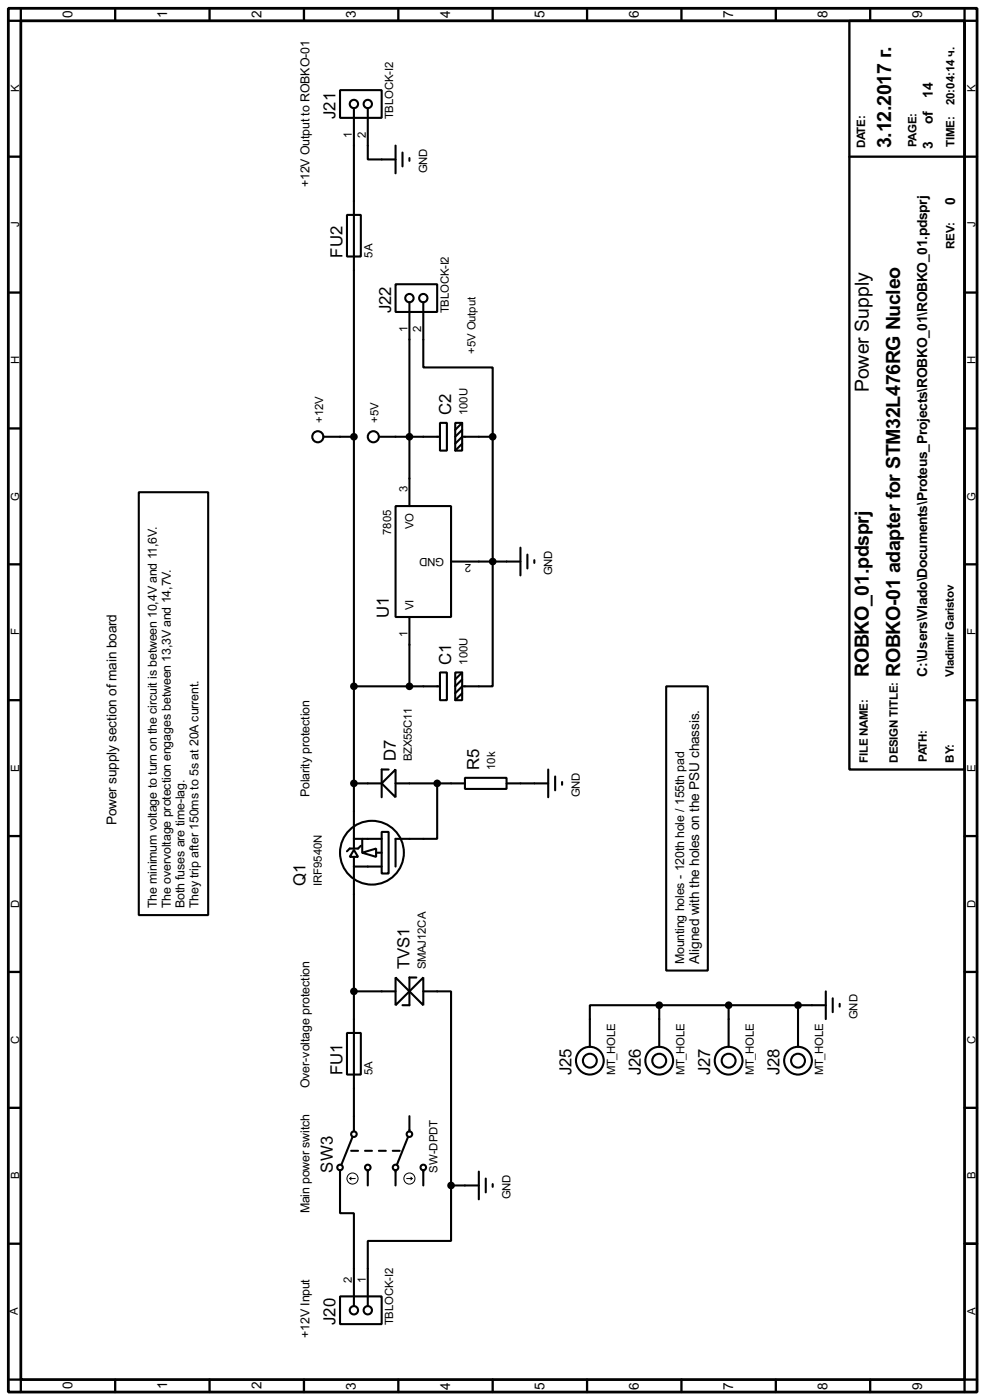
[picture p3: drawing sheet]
<svg xmlns="http://www.w3.org/2000/svg" width="180mm" height="256mm" viewBox="0 0 180 256" stroke-linecap="round" stroke-linejoin="round" font-family="sans-serif">
<path d="M1.5 1.5h177.3v253.5h-177.3zM3.8 3.8h172.7v248.9h-172.7z" fill="none" stroke="#000" stroke-width=".51"/>
<g fill="none" stroke="#000" stroke-width=".42">
<path d="M3.8 1.5v2.3h-2.3M21.1 1.5v2.3M38.4 1.5v2.3M55.6 1.5v2.3M72.9 1.5v2.3M90.2 1.5v2.3M107.4 1.5v2.3M124.7 1.5v2.3M142 1.5v2.3M155.4 3.8h21.1v137.2h-21.1zM159.3 1.5v2.3M176.5 1.5v2.3h2.3"/>
<path d="M1.5 28.7h2.3M155.4 28.7h23.4M1.5 53.6h2.3M176.5 53.6h2.3M1.5 78.5h2.3M176.5 78.5h2.3M1.5 103.4h2.3M176.5 103.4h2.3M1.5 128.3h2.3M176.5 128.3h2.3M1.5 153.2h2.3M176.5 153.2h2.3"/>
<path d="M1.5 178.1h2.3M176.5 178.1h2.3M1.5 202.9h2.3M176.5 202.9h2.3M1.5 227.8h2.3M176.5 227.8h2.3M1.5 252.7h2.3v2.3M21.1 252.7v2.3M38.4 252.7v2.3M55.6 252.7v2.3M72.9 252.7v2.3M90.2 252.7v2.3"/>
<path d="M107.4 252.7v2.3M124.7 252.7v2.3M142 252.7v2.3M159.3 252.7v2.3M178.8 252.7h-2.3v2.3"/>
</g>
<g fill="none" stroke="#000" stroke-width=".38">
<path d="M62.2 16.5h7.6v5.1h-7.6zM64.8 19.8v135.6M67.3 19.8v9.4h5.1M63.5 39.4h2.5v7.6h-2.5zM72.4 26.7v5M73.7 27.9v2.6M74.9 29v.5M72.4 52.1h7.6v5h-7.6zM74.9 55.4v37.3M77.5 55.4v11.9h12.7v12.7M80.5 77.5h1.3v5h-1.3zM83.3 77.5h1.3v5h-1.3z"/>
<path d="M84.6 77.5l-1.3 1.2M84.6 78.7l-1.3 1.3M25.4 90.2h12.7v77.4h-12.7zM59.2 80h5.6M69.3 80h11.2M72.4 92.7h10.1v20.3h-10.1zM84.6 81.3l-1.3 1.2M90.2 80v45.7h-5.6l-1.3 1.3M90.2 80h-5.6l-1.3 1.3M74.9 113v12.7M82.5 102.9h12.7M95.2 100.3v5.1"/>
<path d="M96.5 101.6v2.5M97.8 102.6v.5M64.8 125.7h15.7M80.5 123.2h1.3v5.1h-1.3zM83.3 123.2h1.3v5.1h-1.3zM84.6 123.2l-1.3 1.3M84.6 124.5l-1.3 1.2M84.6 127l-1.3 1.3M121.9 125.7h7.6v52.1h-7.6zM64.8 155.7l.7 1.3h-1.5zM64.8 157v4M64.8 143.5h5"/>
<path d="M64.8 153.7h5M64.8 158.7h5M66 154.9l-.5 .5h-1.5l-.5 .6M66.3 156.2l2.5-.8v1.6zM66.3 153.7v2.5M68.8 156.2h1M69.8 152.4h1.3v7.6h-1.3zM69.8 143.5l2.6-2.5v5zM71.1 141h-1.3v5M72.4 143.5h12.7M80 143.5v10.2h-7.6v5M85.1 142.5h7.6v2h-7.6z"/>
<path d="M92.7 143.5h7.6M100.3 141v5M101.6 142.2v2.6M102.9 143.3v.5M64.8 161.3v46M72.4 179.1l2.5 2.5-2.5 2.5zM76.2 179.1h-1.3v5h-1.2M63.5 189.2h2.5v7.6h-2.5zM64.8 181.6h7.6M74.9 181.6l2.6-2.5v5zM77.5 181.6h5v35.6M120.6 184.1h-12.7v7.7"/>
<path d="M120.6 184.1v7.7M120.6 184.1h30.5M133.3 184.1v7.7M146 184.1v7.7M151.1 181.6v5.1M152.4 182.9v2.5M153.7 183.9v.5M62.2 214.4v7.8h2.6v17.1M64.3 210.8h1.2M64.5 208.3l-2 5.1M66.8 210.8h1.3M67.3 214.4v2.8"/>
<path d="M69.3 210.8h1.3M71.9 210.8h1.3M72.4 214.4v2.8M74.7 208.3l-2.1 5.1M74.9 204.5v2.8M77.5 214.4v2.8M82.5 217.2v10.1h-15.2v12M82.5 217.2h5.1M87.6 214.6v5.1M88.9 215.9v2.5M90.2 216.9v.5M62.2 237.5h7.6v5.1h-7.6z"/>
<circle cx="64.8" cy="19.1" r=".76"/>
<circle cx="67.3" cy="19.1" r=".76"/>
<circle cx="74.9" cy="54.6" r=".76"/>
<circle cx="77.5" cy="54.6" r=".76"/>
<circle cx="58.2" cy="80" r="1.02"/>
<circle cx="68.3" cy="80" r="1.02"/>
<circle cx="68.1" cy="156.2" r="5.8"/>
<circle cx="107.9" cy="194.3" r="2.54"/>
<circle cx="107.9" cy="194.3" r="1.27"/>
<circle cx="120.6" cy="194.3" r="2.54"/>
<circle cx="120.6" cy="194.3" r="1.27"/>
<circle cx="133.3" cy="194.3" r="2.54"/>
<circle cx="133.3" cy="194.3" r="1.27"/>
<circle cx="146" cy="194.3" r="2.54"/>
<circle cx="146" cy="194.3" r="1.27"/>
<circle cx="62.2" cy="213.9" r=".51"/>
<circle cx="64.8" cy="207.8" r=".51"/>
<circle cx="67.3" cy="213.9" r=".51"/>
<circle cx="72.4" cy="213.9" r=".51"/>
<circle cx="74.9" cy="207.8" r=".51"/>
<circle cx="77.5" cy="213.9" r=".51"/>
<circle cx="64.8" cy="240" r=".76"/>
<circle cx="67.3" cy="240" r=".76"/>
</g>
<g fill="#000" stroke="#000" stroke-width=".38">
<circle cx="64.8" cy="80" r=".51"/>
<circle cx="74.9" cy="80" r=".51"/>
<circle cx="90.2" cy="80" r=".51"/>
<circle cx="90.2" cy="102.9" r=".51"/>
<circle cx="64.8" cy="125.7" r=".51"/>
<circle cx="74.9" cy="125.7" r=".51"/>
<circle cx="64.8" cy="143.5" r=".51"/>
<circle cx="80" cy="143.5" r=".51"/>
<circle cx="64.8" cy="181.6" r=".51"/>
<circle cx="120.6" cy="184.1" r=".51"/>
<circle cx="133.3" cy="184.1" r=".51"/>
<circle cx="146" cy="184.1" r=".51"/>
<circle cx="82.5" cy="217.2" r=".51"/>
</g>
<g fill="none" stroke="#000" stroke-width=".18">
<path d="M64 215.9l.3 .3M64 215.9h1M64.3 215.6l-.3 .3M74.4 215.9h1M75.2 215.6l.2 .3M75.4 215.9l-.2 .3"/>
<circle cx="64.5" cy="215.9" r="1.02"/>
<circle cx="74.9" cy="215.9" r="1.02"/>
</g>
<g font-size="4">
<text x="163.1" y="27.2" transform="rotate(-90 163.1 27.2)">3.12.2017 г.</text>
<text x="159" y="71.9" transform="rotate(-90 159 71.9)">Power Supply</text>
<text x="159" y="124" transform="rotate(-90 159 124)">ROBKO_01.pdsprj</text>
<text x="164.8" y="124" transform="rotate(-90 164.8 124)">ROBKO-01 adapter for STM32L476RG Nucleo</text>
</g>
<g font-size="3.4">
<text x="61.4" y="21.8" transform="rotate(-90 61.4 21.8)">J21</text>
<text x="62.7" y="47.2" transform="rotate(-90 62.7 47.2)">FU2</text>
<text x="71.6" y="57.4" transform="rotate(-90 71.6 57.4)">J22</text>
<text x="82.6" y="76" transform="rotate(-90 82.6 76)">C2</text>
<text x="71.2" y="113.2" transform="rotate(-90 71.2 113.2)">U1</text>
<text x="82.6" y="121.8" transform="rotate(-90 82.6 121.8)">C1</text>
<text x="72.4" y="139.5" transform="rotate(-90 72.4 139.5)">D7</text>
<text x="87.7" y="141" transform="rotate(-90 87.7 141)">R5</text>
<text x="55.9" y="162.2" transform="rotate(-90 55.9 162.2)">Q1</text>
<text x="75" y="177.6" transform="rotate(-90 75 177.6)">TVS1</text>
<text x="62.7" y="197" transform="rotate(-90 62.7 197)">FU1</text>
<text x="104.6" y="197" transform="rotate(-90 104.6 197)">J25</text>
<text x="117.3" y="197" transform="rotate(-90 117.3 197)">J26</text>
<text x="130" y="197" transform="rotate(-90 130 197)">J27</text>
<text x="142.7" y="197" transform="rotate(-90 142.7 197)">J28</text>
<text x="60.9" y="214.8" transform="rotate(-90 60.9 214.8)">SW3</text>
<text x="61.4" y="242.7" transform="rotate(-90 61.4 242.7)">J20</text>
</g>
<g font-size="2.8">
<text x="13.3" y="3.2" transform="rotate(-90 13.3 3.2)">0</text>
<text x="30.6" y="3.2" transform="rotate(-90 30.6 3.2)">1</text>
<text x="47.8" y="3.2" transform="rotate(-90 47.8 3.2)">2</text>
<text x="65.1" y="3.2" transform="rotate(-90 65.1 3.2)">3</text>
<text x="82.4" y="3.2" transform="rotate(-90 82.4 3.2)">4</text>
<text x="99.7" y="3.2" transform="rotate(-90 99.7 3.2)">5</text>
<text x="116.9" y="3.2" transform="rotate(-90 116.9 3.2)">6</text>
<text x="134.2" y="3.2" transform="rotate(-90 134.2 3.2)">7</text>
<text x="151.5" y="3.2" transform="rotate(-90 151.5 3.2)">8</text>
<text x="168.7" y="3.2" transform="rotate(-90 168.7 3.2)">9</text>
<text x="170.7" y="17.9" transform="rotate(-90 170.7 17.9)">14</text>
<text x="170.7" y="22.7" transform="rotate(-90 170.7 22.7)">of</text>
<text x="170.7" y="27.3" transform="rotate(-90 170.7 27.3)">3</text>
<text x="174.8" y="37.5" transform="rotate(-90 174.8 37.5)">0</text>
<text x="169.7" y="124" transform="rotate(-90 169.7 124)">C:\Users\Vlado\Documents\Proteus_Projects\ROBKO_01\ROBKO_01.pdsprj</text>
<text x="21.3" y="151.1" transform="rotate(-90 21.3 151.1)">Power supply section of main board</text>
<text x="128" y="176.5" transform="rotate(-90 128 176.5)">Aligned with the holes on the PSU chassis.</text>
<text x="13.3" y="254.4" transform="rotate(-90 13.3 254.4)">0</text>
<text x="30.6" y="254.4" transform="rotate(-90 30.6 254.4)">1</text>
<text x="47.8" y="254.4" transform="rotate(-90 47.8 254.4)">2</text>
<text x="65.1" y="254.7" transform="rotate(-90 65.1 254.7)">3</text>
<text x="82.4" y="254.7" transform="rotate(-90 82.4 254.7)">4</text>
<text x="99.7" y="254.7" transform="rotate(-90 99.7 254.7)">5</text>
<text x="116.9" y="254.7" transform="rotate(-90 116.9 254.7)">6</text>
<text x="134.2" y="254.7" transform="rotate(-90 134.2 254.7)">7</text>
<text x="151.5" y="254.7" transform="rotate(-90 151.5 254.7)">8</text>
<text x="168.7" y="254.7" transform="rotate(-90 168.7 254.7)">9</text>
</g>
<g font-size="2.5">
<text x="56.6" y="34.3" transform="rotate(-90 56.6 34.3)">+12V Output to ROBKO-01</text>
<text x="56.6" y="146.1" transform="rotate(-90 56.6 146.1)">Polarity protection</text>
<text x="28.7" y="166.4" transform="rotate(-90 28.7 166.4)">The minimum voltage to turn on the circuit is between 10,4V and 11,6V.</text>
<text x="31.2" y="166.4" transform="rotate(-90 31.2 166.4)">The overvoltage protection engages between 13,3V and 14,7V.</text>
<text x="33.8" y="166.4" transform="rotate(-90 33.8 166.4)">Both fuses are time-lag.</text>
<text x="36.3" y="166.4" transform="rotate(-90 36.3 166.4)">They trip after 150ms to 5s at 20A current.</text>
<text x="125.2" y="176.5" transform="rotate(-90 125.2 176.5)">Mounting holes - 120th hole / 155th pad</text>
<text x="56.6" y="199.4" transform="rotate(-90 56.6 199.4)">Over-voltage protection</text>
<text x="56.6" y="222.2" transform="rotate(-90 56.6 222.2)">Main power switch</text>
<text x="56.6" y="245.1" transform="rotate(-90 56.6 245.1)">+12V Input</text>
</g>
<g font-size="2.4">
<text x="174.7" y="19.3" transform="rotate(-90 174.7 19.3)">20:04:14 ч.</text>
<text x="158.3" y="27.2" transform="rotate(-90 158.3 27.2)">DATE:</text>
<text x="167.7" y="26.9" transform="rotate(-90 167.7 26.9)">PAGE:</text>
<text x="174.7" y="26.9" transform="rotate(-90 174.7 26.9)">TIME:</text>
<text x="174.7" y="45.6" transform="rotate(-90 174.7 45.6)">REV:</text>
<text x="174.6" y="124" transform="rotate(-90 174.6 124)">Vladimir Garistov</text>
<text x="158.8" y="139.7" transform="rotate(-90 158.8 139.7)">FILE NAME:</text>
<text x="164.3" y="139.7" transform="rotate(-90 164.3 139.7)">DESIGN TITLE:</text>
<text x="169.6" y="139.6" transform="rotate(-90 169.6 139.6)">PATH:</text>
<text x="174.6" y="139.7" transform="rotate(-90 174.6 139.7)">BY:</text>
</g>
<g font-size="2.3">
<text x="3.5" y="16.9" transform="rotate(-90 3.5 16.9)">K</text>
<text x="178.5" y="16.9" transform="rotate(-90 178.5 16.9)">K</text>
<text x="72" y="21.8" transform="rotate(-90 72 21.8)">TBLOCK-I2</text>
<text x="64.4" y="25.3" transform="rotate(-90 64.4 25.3)">1</text>
<text x="66.9" y="25.3" transform="rotate(-90 66.9 25.3)">2</text>
<text x="78.2" y="31.8" transform="rotate(-90 78.2 31.8)">GND</text>
<text x="3.5" y="41.7" transform="rotate(-90 3.5 41.7)">J</text>
<text x="178.5" y="41.7" transform="rotate(-90 178.5 41.7)">J</text>
<text x="68.2" y="47.2" transform="rotate(-90 68.2 47.2)">5A</text>
<text x="82.1" y="57.4" transform="rotate(-90 82.1 57.4)">TBLOCK-I2</text>
<text x="74.5" y="60.8" transform="rotate(-90 74.5 60.8)">1</text>
<text x="77.1" y="60.8" transform="rotate(-90 77.1 60.8)">2</text>
<text x="87" y="64.8" transform="rotate(-90 87 64.8)">+5V Output</text>
<text x="3.5" y="66.8" transform="rotate(-90 3.5 66.8)">H</text>
<text x="178.5" y="66.8" transform="rotate(-90 178.5 66.8)">H</text>
<text x="59.1" y="77.5" transform="rotate(-90 59.1 77.5)">+12V</text>
<text x="69.3" y="77.5" transform="rotate(-90 69.3 77.5)">+5V</text>
<text x="85.6" y="76" transform="rotate(-90 85.6 76)">100U</text>
<text x="3.5" y="91.7" transform="rotate(-90 3.5 91.7)">G</text>
<text x="74.5" y="90.2" transform="rotate(-90 74.5 90.2)">3</text>
<text x="178.5" y="91.7" transform="rotate(-90 178.5 91.7)">G</text>
<text x="71.6" y="98" transform="rotate(-90 71.6 98)">7805</text>
<text x="75.6" y="96.9" transform="rotate(-90 75.6 96.9)">VO</text>
<text x="81.3" y="102.2" transform="rotate(-180 81.3 102.2)">GND</text>
<text x="86.2" y="103.3" transform="rotate(-180 86.2 103.3)">2</text>
<text x="101" y="105.4" transform="rotate(-90 101 105.4)">GND</text>
<text x="75.6" y="111.8" transform="rotate(-90 75.6 111.8)">VI</text>
<text x="3.5" y="116.4" transform="rotate(-90 3.5 116.4)">F</text>
<text x="74.5" y="116.7" transform="rotate(-90 74.5 116.7)">1</text>
<text x="178.5" y="116.4" transform="rotate(-90 178.5 116.4)">F</text>
<text x="85.6" y="121.8" transform="rotate(-90 85.6 121.8)">100U</text>
<text x="3.5" y="141.4" transform="rotate(-90 3.5 141.4)">E</text>
<text x="75.4" y="139.5" transform="rotate(-90 75.4 139.5)">BZX55C11</text>
<text x="90.6" y="141" transform="rotate(-90 90.6 141)">10k</text>
<text x="178.5" y="141.4" transform="rotate(-90 178.5 141.4)">E</text>
<text x="106.1" y="146" transform="rotate(-90 106.1 146)">GND</text>
<text x="3.5" y="166.3" transform="rotate(-90 3.5 166.3)">D</text>
<text x="58.9" y="162.2" transform="rotate(-90 58.9 162.2)">IRF9540N</text>
<text x="178.5" y="166.3" transform="rotate(-90 178.5 166.3)">D</text>
<text x="77.9" y="177.6" transform="rotate(-90 77.9 177.6)">SMAJ12CA</text>
<text x="3.5" y="191.2" transform="rotate(-90 3.5 191.2)">C</text>
<text x="156.9" y="186.7" transform="rotate(-90 156.9 186.7)">GND</text>
<text x="178.5" y="191.2" transform="rotate(-90 178.5 191.2)">C</text>
<text x="68.2" y="197" transform="rotate(-90 68.2 197)">5A</text>
<text x="112.6" y="197" transform="rotate(-90 112.6 197)">MT_HOLE</text>
<text x="125.3" y="197" transform="rotate(-90 125.3 197)">MT_HOLE</text>
<text x="138" y="197" transform="rotate(-90 138 197)">MT_HOLE</text>
<text x="150.7" y="197" transform="rotate(-90 150.7 197)">MT_HOLE</text>
<text x="80.1" y="214.8" transform="rotate(-90 80.1 214.8)">SW-DPDT</text>
<text x="3.5" y="216.1" transform="rotate(-90 3.5 216.1)">B</text>
<text x="93.4" y="219.7" transform="rotate(-90 93.4 219.7)">GND</text>
<text x="178.5" y="216.1" transform="rotate(-90 178.5 216.1)">B</text>
<text x="64.4" y="234.9" transform="rotate(-90 64.4 234.9)">2</text>
<text x="66.9" y="234.9" transform="rotate(-90 66.9 234.9)">1</text>
<text x="3.3" y="241" transform="rotate(-90 3.3 241)">A</text>
<text x="72" y="242.7" transform="rotate(-90 72 242.7)">TBLOCK-I2</text>
<text x="178.5" y="241" transform="rotate(-90 178.5 241)">A</text>
</g>
</svg>
